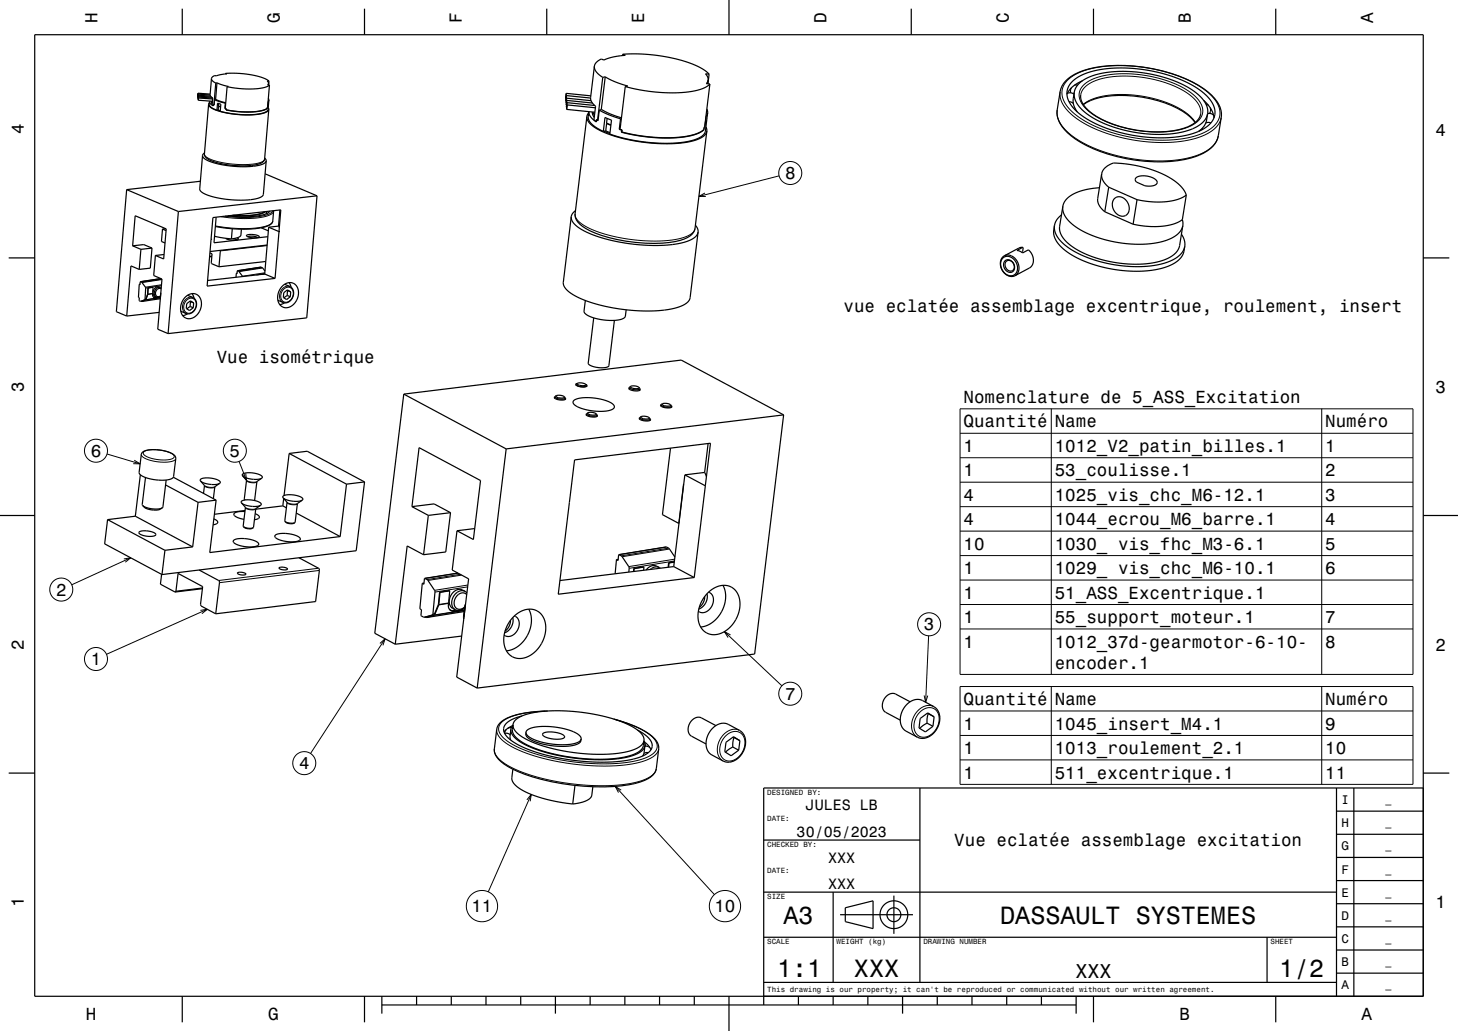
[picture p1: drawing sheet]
<svg xmlns="http://www.w3.org/2000/svg" width="420mm" height="297mm" viewBox="0 0 420 297" stroke-linecap="round" stroke-linejoin="round" font-family="sans-serif">
<g fill="none" stroke="#000" stroke-width=".35">
<path d="M10 10h400v277h-400zM52.5 2.5v7.5M105 2.5v7.5M157.5 2.5v7.5M171.2 19.1l.1 .8 .5 .8 1.8 1.6M171.2 19.1l-1.1 9.2 .3 1.1 1.2 1.2-.5 3.9 .7 .5M179.4 15.6l.7 .3-3.3 .5-2.8 .9-.8-.3-1.4 .9-.6 1.2M179.4 15.6l3.5-.1 4.2 .2 7.5 1.2 3.5 1 2.7 1.1 2.1 1.2 1.4 1.2M179.4 15.6l-.1 .4M210 0v10M262.5 2.5v7.5M315 2.5v7.5"/>
<path d="M367.5 2.5v7.5M57 27.6h.1M57 27.9h.1M57 26.9v.7M57 26.9l3.5 .2M57 28.1h.1M57 27.1v.8M57 27.1l3.5 .3M57.1 28.3h.1M57.1 27.4l-.1 .7M57.1 27.4l3.6 .3M57.1 28.6h.1"/>
<path d="M57.1 27.7v.6M57.1 27.7l3.8 .3M57.1 28.9l4.1 .3M57.1 28v.6M57.1 28l4.2 .3M57.2 28.2l-.1 .7M57.2 28.2l4 .3M60.1 30l.2 .6 .5 .4 2 .9 2.9 .7 3.2 .4 3.2 .1 2.6-.2 2-.6 .7-.8M60.1 30l-1.2 14.4a2.61 2.61 0 0 0 2.4 2.1 24.5 24.5 0 0 0 13.9 .5l.6-.4 .4-.7 1.2-14.4M60.3 30.1l.5 .8 1.7 .9M60.3 29.6l-.2 .4M60.4 29.3l.4 .8 .7 .4v-.3"/>
<path d="M60.4 29.3l-.1 .8M60.4 29.1v.2M60.9 22.6l.3 .7 1 .6M60.9 22.6l-.4 4.7 .8 .9M61.2 29.6l-.3-.5 .2 .8M61.3 28.2l-.2 2 .3 .2M61.5 30.4h-.1M61.6 30.2h-.1M61.6 30.2l-.1-.1-.1 .3M61.7 30.2h-.1M61.8 28.7l-.1 1.6-.2-.1M61.8 28.7l3.1 1"/>
<path d="M61.8 28.7h.4l2.8 .9M62.2 23.9l-.6 6.3M62.5 23.9l3.3 1-.4 .1M62.5 23.9h-.3M62.5 23.9l-.4 4.8M62.6 31.7l.8 .3M62.6 31.7l-.1 .1M62.8 31.7l.7 .2M62.8 31.7h-.2M62.9 30.6l.7 .2M62.9 30.6l.6 .2M62.9 30.6h.1"/>
<path d="M63 29.8l-.2 1.9M64.8 31.3l.3 .1M64.9 31.3h.3M64.9 31.3h-.1M64.9 29.7l-.1 1.6M65 21.2l.4 .1-3.1 .6-.4-.1-.7 .4-.3 .4M65 21.2l3.5-.1 3.6 .4 3.4 .8 2 1.1M65 21.2v.1M65 29.7h-.1M65.1 31.4v.3M65.2 31.3l-.1 .1M65.2 31.6l-.1 .1"/>
<path d="M65.4 25l-.5 6.3M76.9 31.2h.1M77 31.2l-1.7 .7-3 .4-3.6-.1-3.6-.5M77 30.9h.1M77 30.9l-.1 .4-1.1 .5-3.4 .4-4.9-.2-2.3-.4v-.3M77 30.9v.3M77.1 30.8h.1M77.1 30.8l-.1 .1M77.2 29.3h.1M77.2 29.3l-.1 1.5M77.3 31l.1 .5M77.3 28.4l.2 .4"/>
<path d="M77.4 24l-.3 .5h.5M77.4 24l-.1 .5M77.5 28.8l-.4 3-.7 .5-1.6 .5-5.1 .2-5.7-.8-.6-.1 .2-2.1-.9-.3-.2 2.1M77.5 28.8l-.3 .5M77.5 23.4l-.5-.1 .4 .7M77.5 23.4l-.1 1.1M77.6 24.5l-1.8 .8-3.2 .3-3.6-.1-3.6-.5M77.6 24.5l-.5 6.3M163 28.4h.1M163 29h.1M163.1 29.6h.1M163.1 26.9l-.1 1.5"/>
<path d="M163.1 26.9l7.1 .7M163.1 30.2h.1M163.2 27.5l-.2 1.5M163.2 27.5l6.9 .7M163.2 30.9h.1M163.2 28.3l-.1 1.3M163.2 28.3l7.1 .7M163.2 31.5l8.2 .8M163.3 28.9l-.2 1.3M163.3 28.9l7.4 .8M163.3 29.6l-.1 1.3M163.3 29.6l8 .8"/>
<path d="M163.4 30.2l-.2 1.3M163.4 30.2l8.1 .8M169.1 33.6l.1 1 .9 1.2 1.4 1 2.1 1.1 5.3 1.9 6.7 1.2 6.6 .4 5.9-.5 2.3-.5 1.6-.7 1.1-.9 .5-1M169.1 33.6l-3.4 28a4.5 4.5 0 0 0 3 4.2 43.5 43.5 0 0 0 27.3 3.4 5.1 5.1 0 0 0 4.2-3.3l3.4-28.1M169.6 32.5l-.5 1.1M170.6 32.3l.2 .8 .4 .7M170.8 32.3l.5 .9M171.8 35h.1M171.9 34.5l-.1 .6-1.4-1.1-.6-1-.2-.8-.1 1.8 .4 1.1 1.4 1.4 2.5 1.3M172 34.5h-.1M172.1 34.6l-.3-.2v.6M172.3 34.6h-.2"/>
<path d="M172.6 31.7l-.3 3.1-.4-.3M172.6 31.7l2.9 1.4 3.3 1.1M172.6 31.7l.7-.1 2.5 1.2 3.2 1.1M173.6 22.3l-1.5 12.3M174 37.8l1.7 .7M174 37.8h-.2M174.3 22.1l3 1.5 3.5 1.2-.7 .1M174.3 22.1l-.7 .2M174.3 22.1l-1.1 9.5M174.5 37.7l1.2 .5M174.5 37.7l-.5 .1M174.7 35.6l1.3 .5"/>
<path d="M174.7 35.5l1.3 .5M174.9 34.1l-.4 3.6M178.4 37.3l.7 .2M178.6 37.2l.6 .2-.1 .6M178.6 37.2l-.2 .1M178.8 34.2l-.4 3.1M179 34.2h-.2M179.1 37.5l-.1 .6M179.2 38l-.2 .1M179.2 37.4l-.1 .1M180.1 24.9l-1.5 12.3M202.7 37.4h.1"/>
<path d="M202.8 37.4l-1.4 .9-2.2 .8-3 .5-3.2 .2-7.1-.4-6.9-1.3M202.8 36.8h.1M202.8 36.7v.6l-.4 .3-2 1-2.7 .7-3.2 .3-3.5 .1-4.2-.3-4.2-.6-3.5-.8M202.9 36.8l-.1 .6M203 36.5h.1M203 36.5l-.2 .2M203 36.5l-.1 .3M203.4 36.6l.2 1.2M203.4 33.5h.1M203.4 33.5l-.4 3M203.6 31.4l.2 1.1M203.7 33.7v.1"/>
<path d="M203.8 32.5l-.6 5.3-.3 .8-.8 .7-1.2 .7-3.1 .8-4.6 .5-5.3-.2-5.1-.6-5.1-1.2-2-.7 .5-4-1.9-.8-.5 4M203.8 32.5l-.4 1M204 23.1l-.5 1 1 .1M204 23.1l-.1 1M204.3 21.4l-1.1-.1 .7 .9 .1 .9M204.3 21.4l-.4 2.7M204.5 24.2l-1.3 .9-2.1 .9-2.7 .5-3.4 .2-7.5-.3-7.4-1.5M204.5 24.2l-1.5 12.3M306.9 23.4a17.2 17.2 0 0 1 10.6-4.3 46.4 46.4 0 0 1 29.4 6.5 9.5 9.5 0 0 1 4.9 7.8l-.8 5.7a7.9 7.9 0 0 1-5.5 5.6 38.2 38.2 0 0 1-21 1 35.6 35.6 0 0 1-17-7.5 7.6 7.6 0 0 1-3-6.5l.9-5.3a5.8 5.8 0 0 1 1.5-3zM307.5 26.9a1.76 1.76 0 0 1 1.9 .2M308 29.3l1.2 .5M308.6 25.3l-.2 .7v.7"/>
<path d="M308.9 23.5l1.8-1.4 2.2-1 2.6-.8 3.3-.5 3.4-.2 3.9 .1 3.7 .4 3.9 .8 3.7 1 3.3 1.3 2.9 1.4 2.5 1.7 1.9 1.7 1.4 2 .6 1.7-.1 1.7-1 1.9-1.9 1.6-2.6 1.3-3.7 1-4.2 .5h-4l-4.5-.4-4.6-.9-4.4-1.4-3.7-1.5-3.2-1.9-2.5-2.1-1.6-2.1-.6-2.2 .3-2zM309.5 26.6l.6-1.7 1.3-1.4 2.2-1.2 2.5-.9 3.3-.6 3.1-.2 3.9 .1 3.9 .4 3.9 .9 3.7 1.1 2.7 1.2 2.6 1.5 2.3 1.7 1.4 1.7 .9 1.8 .1 1.7M309.5 26.6l.1 1.7 .7 1.6 1.4 1.7 2.2 1.8 2.9 1.6 3.1 1.3 3.5 1.1 3.9 .8 3.4 .4 3.9 .1 3.4-.2 3.4-.7 2.6-.9 2-1.2 1.2-1.3 .7-1.7M309.5 26.6l-.3 3.1 .3 1.2 .8 1.3M309.7 31.3l-.1 .3M310.4 24.5l-1 .1M311.3 27.3a6.1 6.1 0 0 0 3.3 5.4 34.3 34.3 0 0 0 26.6 4.2 6.2 6.2 0 0 0 4.7-4M311.8 23.3l-2.9 1.7-.9 1-.7 1.2M312.1 30.2a16.9 16.9 0 0 1 10.1-2.7 34.2 34.2 0 0 1 19.5 5.3l1.8 1.6 .8 .9M346 37.5l-.4 .1M346.4 36.9v.4M346.7 28.9l2.1 2.4 .6 1.3 .3 1.4"/>
<path d="M347.4 30l.7 .3M347.9 32.7a1.75 1.75 0 0 1 1.7 .5M347.9 32.7l-.7 3-.8 1.2-1.1 1M348.6 31l.1 .9-.3 .8M348.8 35.4l-.7-.1-.8 .1M36.5 54.6l14.9 6.3M36.5 54.6l-3 35.2 3 1.2M57.7 52.2l-21.2 2.4M58.3 44.8l.2 .5 .5 .5 2.1 .9 2.9 .8 3.6 .4 3.2 .1 3-.2 2.1-.6 .8-.9M58.3 44.8l-.8 9.6 .2 .5 1.2 .9 1.9 .8 2.8 .6 3.2 .4 3.4 .1 2.6-.3 1.9-.4 1-.6 1-10.1M58.9 44.1l-.6 .7M76.2 45.5l.5 .8"/>
<path d="M76.4 50.1l14.9 6.3M91.3 56.4l-39.9 4.5M91.3 56.4l-2.9 35.2-40 4.5M306.2 59.4l.1 1.7 .8 1.5 1.3 1.5 2 1.6 2.3 1.3 2.9 1.2 3 .9 3.4 .7 3.4 .5 3.7 .1 2.9-.3 2.6-.5 2.3-.7 2-1.2 1.3-1.4 .5-1.3M306.2 59.4l-1 6.6 .5 1.6 1.1 1.6 2.5 2.1 3.3 1.8 3.9 1.4 4.6 1.1 4.4 .5 4.2-.1 4-.6 3.1-1.2 1.8-1.2 1-1.4 1.1-6.6M316.7 54.1l-4 .6-3.3 1.1-2.2 1.6-.7 1-.3 1M317.4 50.1l.4-1.2 1.2-1.1a4.4 4.4 0 0 1 4.1-.7l3.4 .5 3.2 .7 5.5 1.9 2.1 1.2 2.1 1.6 1.5 1.6 .8 1.6M317.4 50.1v1l.3 .9 1.7 1.9M317.4 50.1l-1.2 7.7 .6 1.6 1.5 1.6M319.4 53.9l8.1 3.6M319.4 53.9l-1.1 7.1M321 57.2a2.72 2.72 0 0 1 4.2 2.2 2.2 2.2 0 0 1-1.2 2.8 2.2 2.2 0 0 1-2.8-1.1 3.1 3.1 0 0 1-.2-3.9z"/>
<path d="M327.3 51.2a5.1 5.1 0 0 1 6 1.1 1.31 1.31 0 0 1-1.6 1.3l-1.9-.1-2.4-1-.4-.6zM327.5 57.5l-1.1 7.1M341.7 56.2l-2.5 1.3-3.7 .6h-4l-4-.6M341.7 56.2l-1.1 7.1M2.5 74.3h7.5M38.2 70.8l.7-8.7 9 3.8-.8 8.7-2.3-1M38.2 70.8l2.4 1M38.2 70.8l3.2-.3 2.4 1M40.1 77.6l-2.4-1-1.2 14.4M40.6 71.8l-.5 5.8M43.8 71.5l-.5 5.7-3.2 .4M43.8 71.5l-3.2 .3"/>
<path d="M44.8 73.6l-.5 5.8 2.4 1-1.3 14.4 3 1.3M46.8 66l1 .4M46.8 66l-.3 3.6 1 .4M47.3 73.3l-2.5 .3M47.8 65.9l-1 .1M51.4 60.9l-3 35.2M60.5 72.9l.6 .2-.1 2.9 2.1 .9M61 73.9l-.6 .1M61 73.8l-.6 .1M61.3 62.7l19.6-2.2-1.7 19.7-19.5 2.2zM61.8 68.1l4.9 .7M62.3 62.6l-.7 7.3 15.6-1.7"/>
<path d="M63.5 72.1l-.4 4.8M65.8 68.7l-.4 .2M66.9 65.9l-.2 2.9M67.1 68.8l1.1 .3M68.1 78.8l-.1 1.1M68.3 68.5l.1 .1a.25 .25 0 0 1 .3 .3 .25 .25 0 0 1-.3 .2 4.7 4.7 0 0 1-3.4-.5M68.3 78.7l-.2 .1M68.4 78l-.1 .9-.2-.1M68.4 78h.1M68.4 78l.5 .2 1 1.5M69.5 66l-.3 2-.8 .5-1.7 .3M71 67.8a4.1 4.1 0 0 1 3.7 .4 3.8 3.8 0 0 1-3.7-.4z"/>
<path d="M71.4 68.2a3.6 3.6 0 0 1 2.8 .3M75.2 76.9h.1M75.2 76.9l-6.8 1.1M75.2 76.9l.5 .3 .6 .9M75.3 65.6l2 .9M75.6 79h.1M76.2 61l-1.4 .6-1.9 .4h-5.7M76.3 78.9l-16.5 1.9M76.3 78.9l2.9 1.3M76.3 78.9l-.7 .1M76.5 61l-1.4 .6-2.2 .4-2.8 .2-3.2-.2M76.6 75.3l-13.5 1.6"/>
<path d="M76.8 60.9l-.1 .7M77 70.6l-16.5 1.9M77.1 61.4l-.4 .1M77.4 65.5l3 1.2M77.4 65.5l-1.1 13.4M77.5 60.8h.1M77.5 60.8l.1 .2M77.8 60.8l-1.5 .9-2.7 .6-3.8 .2-4.2-.3M78.8 60.7l-.2 3a2.42 2.42 0 0 1-2.3 1.7 35.2 35.2 0 0 1-14.3-.1M80.2 65.1l.3 .4M80.2 65.1l-2.8 .4M80.6 60.5l-.4 4.6"/>
<path d="M164.6 62.4l.2 1.2 .9 1.2 1.6 1.2 2.2 1.1 5.5 1.9 7 1.3 7.3 .4 5.9-.5 2.5-.6 1.7-.7 1.2-1 .5-1M164.6 62.4l-2.3 19 .3 1.2 .7 1 1.4 1 4.1 2 5.3 1.6 5.8 1 6.4 .4 5.1-.3 4.3-.9 1.4-.7 1.1-.8 .6-1.1 2.3-18.9M165.8 60.7l-.9 .8-.3 .9M200.3 64.9l.7 1 .1 1M288.9 74.4a2.7 2.7 0 0 1 4.1 2.1 2.21 2.21 0 0 1-1.1 2.8 2.21 2.21 0 0 1-2.9-1.1 3 3 0 0 1-.1-3.8zM289.3 73.7a3.4 3.4 0 0 0 1.1 5.7l1.1 .3 .9-.3M289.3 73.7a3.4 3.4 0 0 1 4.1 4.3l-.3 .8-.7 .6M289.5 75.2a1.94 1.94 0 0 1 2.3 .3 1.94 1.94 0 0 1 .3 2.3 1.74 1.74 0 0 1-2 .4 1.74 1.74 0 0 1-1-1.8zM289.9 75.2a1.58 1.58 0 0 1 2.1 .8 1.58 1.58 0 0 1-.7 2.1 1.77 1.77 0 0 1-1.6-1 1.77 1.77 0 0 1 .2-1.9zM294.6 71.2l-1.7 .9 1.7 .8 1.7-.9a3.3 3.3 0 0 1 .2 5.2l-4.1 2.2M294.6 71.2l-.9 .2-4.4 2.3M294.6 71.2l.1 .2-.3 1.3"/>
<path d="M303.8 64.9l-.3 2.1 .5 1.8 1.2 1.8 1.9 1.7 2.6 1.7 3.2 1.5 4.1 1.3 3.9 .8 3.9 .5h3.9l3.7-.3 3.1-.8 2.5-1 1.9-1.5 .9-1.4 .5-2.1M303.8 64.9l.1 1.7 .7 1.7 1.4 1.6 2.2 1.7 2.7 1.6 3.3 1.3 3 1 3.9 .8 3.5 .4 3.6 .1 3.4-.2 3-.6 2.8-.9 2-1.2 1.3-1.4 .6-1.5M305.8 61.9l-1.4 1.5-.6 1.5M318.3 61l8.1 3.6M340.3 67.5l.9 1.8 .1 1.7M340.6 63.3l-2.6 1.2-3.6 .7h-4.1l-3.9-.6M340.6 63.3l.1 1.7M410 74.3h7.5M40.1 81.9l-.2 3.8 .2 .1v.9l.5 .1M40.4 81.9h-.3M40.4 81.1l.5 .3 1.1 1.6-.2 3.2-1.2 .6M40.4 81.1l-.1 .9-.2-.1"/>
<path d="M40.9 86.7v.1M40.9 86.8h-.3M41.9 86.3l-1 .4M41.9 86.3h.1M42 86.3h-.1M42 86.3h.1M42.6 82.9l-.1 1.8-.5 1.6M42.6 82.9l.1 .1M42.7 83a6 6 0 0 1-.7 3.4l-1.1 .4M44.1 82.8l-.1 2.2 .2 .6M44.1 82.8l-1.5 .1M44.1 82.8l-1.4 .2"/>
<path d="M44.2 85.5l.9 .3 1.1-.5-.6 .3h-.6M45.9 90l-9.4 1M46.2 86.1v.1M46.2 86l-5.3 .8M46.2 82.8a1.56 1.56 0 0 0-1.6 1 1.56 1.56 0 0 0 .4 1.8M46.2 82.8l.2 .2M46.2 82.8a1.5 1.5 0 0 0-2 .8 1.5 1.5 0 0 0 .8 2M46.2 85.5l-1.1 .4-.9-.3M46.3 84.3h.1M46.3 80.3l-5.9 .8M46.4 83.2a1.2 1.2 0 0 0-1.5 .8 1.2 1.2 0 0 0 .7 1.5l.6-.3M53.4 85.5a2.64 2.64 0 0 1 3.3-.6 2.64 2.64 0 0 1 1.3 3.1 3.7 3.7 0 0 1-4.6 3.6 3.9 3.9 0 0 1 0-6.1z"/>
<path d="M54 90.4l-1.4 .5M54 85.1l1.6 .6a2.57 2.57 0 0 1 .8 3.1 2.57 2.57 0 0 1-2.8 1.5l-1.5-.6M54.7 86.8l.2 .1M54.8 88.3l-1 .7M54.8 88.3l.9 .4M54.9 86.9l-.1 1.4M54.9 86.9l.9 .4M55.3 84.6l.6 1.3M55.8 87.3l-1-.6-1 .8-.1 1.4 .9 .6 1.1-.8M55.8 87.3l-.1 1.4M80 86.5l1.6 .6M81.4 82.4a2.64 2.64 0 0 1 3.3-.7 2.64 2.64 0 0 1 1.3 3.1 3.7 3.7 0 0 1-4.7 3.6 3.9 3.9 0 0 1 .1-6z"/>
<path d="M81.9 87.2l-1.3 .6M82 81.9l1.5 .6a2.57 2.57 0 0 1 .8 3.1 2.57 2.57 0 0 1-2.7 1.5M82.7 83.6l.2 .1M82.8 85.1l-1 .7M82.8 85.1l.8 .4M82.9 83.7l-.1 1.4M82.9 83.7l.8 .4M83.3 81.4l.5 1.3M83.7 84.1l-.9-.6-1.1 .8-.1 1.4 1 .6 1-.8M83.7 84.1l-.1 1.4M168.6 86.6l-.4 3a3.4 3.4 0 0 0 3 2l3.8 .7 3.5-.2a1.79 1.79 0 0 0 1.7-1l.2-1.9M171 91.6l-1.6 13a4.2 4.2 0 0 0 3.9 1.4l1.4-.2 .7-.4 1.6-13.1"/>
<path d="M116.3 113.5l79.9-9.8 29.5 15.8M116.3 113.5l29.5 15.8M116.3 113.5l-8.3 68.9 5.9 3.2M159.9 114.3a2.65 2.65 0 0 0 2.9 .4M159.9 114.3l-.1 .4M159.9 114.3a.44 .44 0 0 0-.1 .6 .44 .44 0 0 0 .6 .1 2.22 2.22 0 0 0 2.5-.2l-.1-.1M160.2 114l1.3-.1 1.1 .4M160.2 114a1.19 1.19 0 0 0 1.6 .7 .47 .47 0 0 0 .5 0 .47 .47 0 0 0 .3-.4M160.2 114l-.3 .3M162.6 114.3l.2 .4M162.8 114.7v.4M165.3 115.4l1.6-.7 2.8-.1 3.4 .4 2.4 .8a1.48 1.48 0 0 1 1.4 1.7l-.5 .4-1.2 .4-2.8 .2-3.4-.4-2.8-1a1.14 1.14 0 0 1-.9-1.7z"/>
<path d="M166 110.8a2.65 2.65 0 0 0 3 .3M166 110.8v.2M166.3 110.5a.38 .38 0 0 0-.5 .3 .38 .38 0 0 0 .5 .4 2.52 2.52 0 0 0 2.8-.1l-.4-.4M166.3 110.4l1.3-.1 1.1 .4M166.3 110.4a1.18 1.18 0 0 0 1.6 .7 .49 .49 0 0 0 .5 .1 .49 .49 0 0 0 .3-.5M166.3 110.4l-.3 .4M168.7 110.7l.3 .4M169 111.1l-.1 .2M169 119.2a2.64 2.64 0 0 0 3 .4M169 119.2l-.1 .4M169 119.2a.44 .44 0 0 0 0 .6 .44 .44 0 0 0 .5 .1 2.22 2.22 0 0 0 2.6-.2l-.1-.1M169.4 118.9l1.2-.1 1.1 .4"/>
<path d="M169.4 118.9a.8 .8 0 0 0 1.1 .7h.2a.64 .64 0 0 0 1-.4M169.4 118.9l-.4 .3M171.7 119.2l.3 .4M172 119.6l-.1 .4M181.3 111.7a.44 .44 0 0 0 0 .5 .44 .44 0 0 0 .5 .2 2.21 2.21 0 0 0 2.6-.2l-.1-.2M181.3 111.6a2.64 2.64 0 0 0 3 .4M181.3 111.6v.5M181.7 111.3l1.2-.1 1.1 .4M181.7 111.3a1.2 1.2 0 0 0 1.6 .7l.7-.2v-.2M181.7 111.3l-.4 .3M184 111.6l.3 .4M184.3 112l-.1 .5"/>
<path d="M190.5 116.6a2.64 2.64 0 0 0 2.9 .4M190.5 116.6l-.1 .4M190.5 116.6a.35 .35 0 0 0-.2 .4 .35 .35 0 0 0 .5 .2 2.53 2.53 0 0 0 2.8-.1l-.2-.2M190.8 116.3l1.3-.1 1.1 .4M190.8 116.3a.81 .81 0 0 0 1.1 .7h.3a.62 .62 0 0 0 1-.4M190.8 116.3l-.3 .3M193.2 116.6l.2 .4M193.4 117v.4M225.7 119.5l-79.9 9.8M225.7 119.5l-8.3 68.9-79.9 9.8M40.4 136.8l-1.4 11.9M41.1 130.2a9.8 9.8 0 0 1 8.5 .5 1.59 1.59 0 0 1 1 1.4l-.6 5.2a3.4 3.4 0 0 1-3.3 1l-2.7-.2-2-.5a2.35 2.35 0 0 1-1.9-1.5l.6-5.3z"/>
<path d="M41.9 137.6l-.9 7.7 .1 .3M47.7 139.7l9.4 5M47.9 138.3l-1 7.7-.2 .3M49.9 137.5l12.4 6.6M57.8 138.6l-.1-.2a1.66 1.66 0 0 1 2-.7 4.2 4.2 0 0 1 3.8 1.3l-.2 .2M57.8 138.6a6.5 6.5 0 0 0 5.5 .6M57.8 138.6l1.1 1.3-.3 2.2M63.3 139.2l-1.4 1-.4 3.5M69.9 137.1l-.1-.2a1.67 1.67 0 0 1 2.1-.7 4.2 4.2 0 0 1 3.7 1.3l-.2 .3M69.9 137.1a6.5 6.5 0 0 0 5.5 .7M69.9 137.1l1.1 1.3-.6 5.5M75.4 137.8l-1.4 .9-.7 5.5"/>
<path d="M83.3 130.6l5.2-.6 16.5 8.8M83.3 130.6l-1.5 12.1M83.3 130.6l16.5 8.9M99.8 139.5l-1.8 15.1M105 138.8l-5.2 .7M105 138.8l-2.4 19.9-55.9 6.8M145.8 129.3l-8.3 68.9M184.3 120.4a2.64 2.64 0 0 0 3 .3M184.3 120.4v.4M184.3 120.3a.44 .44 0 0 0 0 .6 .44 .44 0 0 0 .5 .1 2.21 2.21 0 0 0 2.6-.1l-.1-.2M184.7 120l1.2-.1 1.1 .4M184.7 120a1.2 1.2 0 0 0 1.6 .7 .46 .46 0 0 0 .5 .1 .46 .46 0 0 0 .2-.5"/>
<path d="M184.7 120l-.4 .4M187 120.3l.3 .4M187.3 120.7l-.1 .4M193.1 129.1l-2.3 19.2 4.7 2.5M197 139.5l-1.5 11.3M197.3 136.8l5.9 3.1M197.3 136.8l-3.2 26.4M203 136.1l.5 1.2M203 136.1l-5.7 .7M203.2 140l1.5-12.3-39.2 4.8-4.7 38.7 39.2-4.8M203.2 140h.1M203.2 140l-3.2 26.4"/>
<path d="M204 127.8l-1 8.3M0 148.5h10M31 149.7l16.5 8.8M31 149.7l-.9 7 16.6 8.8M39 148.7l16.5 8.8M39 148.7l-8 1M40.1 153.3a4.8 4.8 0 0 1 4.8 .6 2.57 2.57 0 0 1-2.9 .5l-1.6-.5-.4-.3zM41.1 145.6l.4 .5a5.6 5.6 0 0 0 4.7 .6l.5-.4M41.1 145.6a6.7 6.7 0 0 0 5.6 .7M47.5 158.5l-.8 7M55.5 157.5l-8 1M57.1 144.7l-1.6 12.8"/>
<path d="M61.6 149.5a.94 .94 0 0 1 1 1.3l-1.2 .4M62.3 144.1l-5.2 .6M62.3 144.1l-1.9 15.1 37.6-4.6M67.3 155.6a7.8 7.8 0 0 1 7.2 .9 1 1 0 0 1-1.3 1l-3.3-.1a2.86 2.86 0 0 1-2.7-1.6zM69.6 144.9l-.1-.2a1.67 1.67 0 0 1 2-.7 4.2 4.2 0 0 1 3.8 1.3l-.2 .3M69.6 144.9a6.5 6.5 0 0 0 5.5 .7M69.6 144.9l1.1 1.3M70.1 151.7a2.35 2.35 0 0 0 2.8 .3M70.1 151.7l1.3 .4 1.5-.1M70.4 143.9l.2 .1M70.5 147.4a3.2 3.2 0 0 0-3.1 .7 3.2 3.2 0 0 0 2.9 1.5M70.5 147.4h.1"/>
<path d="M70.6 147.1l-8.8 1M70.7 146.2h.1M70.7 146.2l-.6 5.5M73.5 148a1.04 1.04 0 0 1 1.1 1.2l-1.3 .5M73.7 146.6l-.8 5.4M73.7 146.5v.1M75.1 145.6l-1.4 .9M79.3 154.2a7.8 7.8 0 0 1 7.2 .9 1 1 0 0 1-1.3 .9l-3.1-.1a3.5 3.5 0 0 1-2.9-1.4zM81.5 145.7l-7.8 1M81.5 145.7l1 .6M81.6 143.4l-.1-.2a1.66 1.66 0 0 1 2-.7 4.2 4.2 0 0 1 3.7 1.3l-.1 .3M81.6 143.4a6.5 6.5 0 0 0 5.5 .7"/>
<path d="M81.6 143.4l1.1 1.3-.6 5.5M81.7 143.6l-.2 2.1M82.1 150.2l.4 .4 .9 .2 .9 .1 .6-.3M82.1 150.2l1.3 .5 1.5-.1M85.3 147.8l12.7 6.8M87.1 144.1l-1.4 1-.8 5.5M118.7 145.9l2-16.9 17.7 9.4-2 17-4.8-2.5M118.7 145.9l4.7 2.6M118.7 145.9l6.4-.7 4.7 2.5M122 159.8l-4.7-2.5-3.4 28.3M123.4 148.5l-1.4 11.3M129.8 147.7l-1.4 11.3-6.4 .8"/>
<path d="M129.8 147.7l-6.4 .8M131.6 152.9l-1.3 11.3 4.7 2.5-3.4 28.4 5.9 3.1M136.7 152.3l-5.1 .6M164 144.8h.1M178.3 159.8l-.2 1.7-.5-.3M178.3 159.8l13.6-2.2 .8 .4 1.7 2.5M178.3 159.8h.1M178.3 159.8l.9 .6 1.9 2.8v1.6M195.6 150.8h-.1M410 148.5h10M46.6 165.5l-.4 2.8 4.2 2.3M50.7 170.3l.6-5.1 7.1 3.8-.6 5.1 .1 .5 4.2 2.2"/>
<path d="M50.7 170.3l-.3 .3M57.3 164.2l5.8 3.2-1 9.4M58.3 169.6l-7.9 1M58.3 169.4l-7.6 .9M68.5 165a2.21 2.21 0 0 1 2.3 .4 2.13 2.13 0 0 1-2.4-.3zM80.4 163.5a2.22 2.22 0 0 1 2.4 .5 2.13 2.13 0 0 1-2.4-.4zM86.1 160.7l5.8 3.2-1 9.4-28.8 3.5M121.6 168l-.7 7.4 .5 .2-.1 1.8 .9 .4M122.1 168h-.5M122.3 166.6l-.2 1.7-.5-.3M122.3 166.6h.1M122.4 166.6l.9 .6 1.9 2.9 .1 .5-.7 6.5-2.4 .7"/>
<path d="M122.9 177.7l-.7 .1M124.9 177.1l-2.1 .6 .1 .2M124.9 177.1h.1M126.6 170.6a11.2 11.2 0 0 1-1.6 6.5h-.1M126.6 170.6h.1M126.7 170.6a11.7 11.7 0 0 1-1.5 6.6l-2.3 .7M129.4 175.5a2.59 2.59 0 0 0 2.8 .3M129.6 170.2l-.3 3a2.47 2.47 0 0 0 .5 2.6 4 4 0 0 0 4-.5M129.6 170.2l-3 .4M129.6 170.2l-2.9 .4M131.9 165.1l-9.6 1.5M133.6 177.8h.1"/>
<path d="M133.6 177.7v.1M133.7 176.2l-10.8 1.7M133.9 175l-.4 .3M133.9 174.9l-1.5 .9-1.3-.2M134 170.3a3.2 3.2 0 0 0-3.8 3.9l.4 1 .5 .4M134 170.3l.5 .5M134 170.3l-.8-.3a3.2 3.2 0 0 0-3.8 3.7l.5 1.1 1.2 .8M134 174.2h.1M134 174.2l-.4 4.1M134.1 174.2h.1M134.1 174.1l-.1 .1M134.4 171.3a2.24 2.24 0 0 0-3.5 1.7 1.75 1.75 0 0 0 .6 2.3 1.75 1.75 0 0 0 2.4-.5"/>
<path d="M147.1 178.7l-.5 1.8-1.1 1.3M147.7 177.9a3.9 3.9 0 0 1-2.3 4.4M148 177.6l.2-.2a5.2 5.2 0 0 1 7.8-.4 8.3 8.3 0 0 1-1.7 10.6 5.4 5.4 0 0 1-7.7 .8 8 8 0 0 1 .9-10.3zM148.2 177.5a2.84 2.84 0 0 1 .5 4.6 2.45 2.45 0 0 1-3.5 .8M152.3 175.5a8.8 8.8 0 0 1-6.4 12M177.6 161.2l-.4 4.1M178.1 161.1l-.5 .1M182.6 163.7l-.1 .9M182.6 163.7l.1 .1M182.7 163.8l-.1 .8M185.5 163.4l-2.9 .3M185.5 163.4l-2.8 .4"/>
<path d="M185.5 163.4l-.1 .9M189.9 163.5l-1.3-.2-1.3 .7M189.9 163.5l.3 .2M189.9 163.5l-.7-.4a2.5 2.5 0 0 0-3.1 1.1M192.6 162.1l.1 .1M192.6 162.1l-.1 1.3M192.7 162.2l-.1 1.2M194.1 163.2l-32.8 4M194.1 163.2l5.9 3.2M194.2 161.9l-1.5 .3M194.2 161.9l-1.6 .2M203 171.8l-.5 1.9-1.1 1.2"/>
<path d="M203.7 171.1a3.9 3.9 0 0 1-2.4 4.3M203.8 170.9l.2-.2a5.4 5.4 0 0 1 7.8-.7 8.1 8.1 0 0 1-1.1 10.2l-.6 .7a5.3 5.3 0 0 1-7.7 .5 8.3 8.3 0 0 1 1.4-10.5zM204.1 170.6a2.84 2.84 0 0 1 .6 4.6 2.45 2.45 0 0 1-3.5 .9M208.3 168.6a8.8 8.8 0 0 1-6.5 12M133 183.2l-19.1 2.4M145.8 210.2l-.4 1.1h.9l.7 .4M147.2 210.1l.2 1.2 .9 1.2 1.6 1.3 2.2 1.1 6.2 2.1 7.4 1.4 7.3 .5 6.6-.6 2.4-.5 2-.9 1.3-1 .5-1.1M147.2 210.1l-.3 2.2 .2 .9M147.3 209.6l-1 .2M147.6 209.1l-1.4 .8-1 1M147.8 208.9l-.6 1.2M147.8 208.7l.4-1 1.2-1 2-.8 2.2-.6 6.5-.6 7.4 .5 7.1 1.3 6 2.1 2.2 1.1 1.5 1.2 1 1.2 .2 1.2"/>
<path d="M147.8 208.7l.2 1.2 1.1 1.4 1.5 1.1 2.3 1.2 6.2 2 6.7 1.3 7.5 .4 6.1-.5 2.6-.6 1.8-.8 1.2-1 .5-1.1M147.8 208.7l-.2 1.8 .4 1.2 1.3 1.3 2 1.3 2.6 1.2 3.9 1.3 4 .9 4.1 .6 7.9 .4 3.7-.2 3.1-.6 2.3-.7 1.7-1.1 .6-1 .3-1.8M150.3 206.3l-3.2 1.2-1.1 .7-.7 .9-.2 .8 .1 1.1 .6 .9 1 1 3.1 2 4.5 1.8 5.1 1.3 6.1 1.1 5.9 .4 5.7-.1 4.7-.6 3.5-1.1 1.2-.8 .8-.8 .4-.8v-1l-.4-1-.9-1.1-2.9-1.9M151.5 210.9v.7l.2 .5 1.5 1.2 2.5 .9 3.6 .7 3.6 .1 2.5-.3 1.6-.7 .4-1.1M151.5 210.9l.6 1.1 1.7 1 2.6 .9 2.9 .5 3 .1 2.5-.2 1.8-.5 .6-.5 .2-.4M151.5 210.9l.8-.9 1.8-.5 2.5-.2 3.1 .1 2.9 .6 2.7 .8 1.7 1.1 .4 1M156.4 211.3a6.6 6.6 0 0 1 6.2 .8v.1a2 2 0 0 1-2.3 .8l-.7-.1a3.5 3.5 0 0 1-3.3-1.4zM157.8 204.8a25.6 25.6 0 0 0-12.6 2.5 4.1 4.1 0 0 0-2.1 2.8l-.7 5.6a4.8 4.8 0 0 0 2.8 4.4 41.5 41.5 0 0 0 16.6 5.6 54 54 0 0 0 22.6-.4 6.2 6.2 0 0 0 4.6-3.6l.7-6a4.7 4.7 0 0 0-2.6-4.2 32.3 32.3 0 0 0-10.3-4.4M185.5 213.4l.3 1.4M185.6 213.7l1.2 1.2 .7 1.1M185.8 214.1l.1 .8M185.8 215h.8l.6 .4"/>
<path d="M185.8 214.8l-.3 2.1-.4 .9M186.7 216.8l-1.2 .2M205.2 209.8a3.9 3.9 0 0 1 4.6-1.1l3.2 1.7a4.3 4.3 0 0 1 1.2 5.9 4.7 4.7 0 0 1-5.2 3.2l-3.9-2a4.8 4.8 0 0 1-.4-7.1zM206.2 209l-4.1-2.2a3.2 3.2 0 0 0-3.9 3.5l.2 .8 .6 .8 4.4 2.4M211.1 215.2l-2.1 1.5M211.1 215.2l1.7 .9M211.2 212.3l.2 .2M211.4 212.5l-.3 2.7M211.4 212.5l1.7 .9M213.1 213.4l-1.8-1.2-2.2 1.6-.3 2.8 1.8 1.1 2.2-1.6M213.1 213.4l-.3 2.7M261.2 203a3.9 3.9 0 0 1 4.5-1.2l3.3 1.7a4.4 4.4 0 0 1 1.1 6 4.6 4.6 0 0 1-5.1 3.1l-4-2a4.8 4.8 0 0 1-.3-7.1z"/>
<path d="M262.2 202.2l-4.2-2.3a3.2 3.2 0 0 0-3.8 4l.3 .7 .6 .6 4.2 2.3M267 208.3l-2.1 1.5M267 208.3l1.8 .9M267.1 205.4l.3 .2M267.4 205.6l-.4 2.7M267.4 205.6l1.7 .9M269.1 206.5l-1.9-1.1-2.1 1.6-.4 2.7 1.9 1.1 2.2-1.6M269.1 206.5l-.3 2.7M2.5 222.7h7.5M147.7 221.6l-.3 2.6 .2 .8 1 1.3 1.6 1.2 2.9 1.4 3.3 1.1 4.3 1 4.3 .6M165.6 226.3l-.6 5.3M170.8 226.6l-.3 2.6-.6 .8-2.1 1.1-2.8 .5"/>
<path d="M265 227v56M385 233.7h25M385 227v60M390 227v60M410 222.7h7.5M410 227h-190v62.5M220 257h165M220 242h45M240 257v26M257.5 258v11M385 253.7h25M385 247h25"/>
<path d="M385 240.3h25M220 270h165M242 263.5h21M243.5 261.5l8-2v8l-8-2zM365 270v13M385 273.7h25M385 267h25M385 260.3h25M52.5 287v7.5M105 287v7.5M110 289.5h200M110 287v5"/>
<path d="M120 287v2.5M130 287v2.5M140 287v2.5M150 287v2.5M160 287v5M170 287v2.5M180 287v2.5M190 287v2.5M200 287v2.5M210 287v10M220 283h165M230 287v2.5"/>
<path d="M240 287v2.5M250 287v2.5M260 287v5M270 287v2.5M280 287v2.5M290 287v2.5M300 287v2.5M310 287v5M315 287v7.5M367.5 287v7.5M385 280.3h25"/>
<circle cx="257.5" cy="263.5" r="2"/>
<circle cx="257.5" cy="263.5" r="4"/>
</g>
<g fill="none" stroke="#000" stroke-width=".29">
<path d="M304.5 31.7l.2 2 .9 2.1 1.7 2 2.7 2.2 3.2 1.8 3.8 1.6 4.3 1.3 4.4 1 4.9 .5 4.1 .2 4.1-.3 3.9-.7 3.3-1.1 2.5-1.5 1.7-1.8 .8-1.9M305.4 26.4l.1 2 1 2.2 1.8 2.1 2.8 2.1 3.2 1.8 3.9 1.6 4.4 1.3 4.4 .9 4.7 .6h4.4l4.2-.3 3.6-.7 3.1-1.1 2.5-1.5 1.5-1.7 .8-1.9M307.5 23.2l1.7-1.4 2.5-1.2 3.1-.9 3.3-.6 4.2-.2 3.8 .1 3.5 .4 4.4 .9 4 1.1 3.4 1.3 3.5 1.7 2.5 1.7 1.9 1.9 1.4 1.8 .7 1.9-.1 2-1.1 2-1.9 1.7-3 1.4-3.6 1-4.1 .5-4.5 .1-4.9-.5-4.9-.9-4.6-1.3-4.2-1.8-3.5-2-2.6-2.1-1.7-2.3-.8-2.4 .3-2zM311.3 27.3l.6-1.5 1.3-1.3 1.8-1 2.2-.8 2.9-.6 3.1-.2 3.2 .1 3.4 .4 3.7 .8 3 .9 2.9 1.2 2.3 1.3 1.9 1.4 1.5 1.8 .7 1.5 .1 1.6M312 30.1l2.9-1.6 4-1 4.8-.3 5.2 .5 5 1.1 4.7 1.9 3.5 2.1 2.2 2.5M312.2 24.5l1.4-1.1 2-.9 2.2-.7 2.7-.4 3.2-.2 3.1 .2 6.2 .9 5.8 2 2.5 1.2 2 1.4 1.7 1.6 1 1.5 .5 1.5-.1 1.4-.9 1.5-1.5 1.3-2.3 1.1-2.8 .8-3.7 .4h-3.8l-3.7-.4-3.4-.7-3.7-1.1-2.9-1.2-2.8-1.6-2.1-1.7-1.3-1.7-.6-1.9 .2-1.6zM58.9 44.4l.6 .9 1.9 .9 2.9 .7 3.4 .4 3.4 .1 2.6-.3 1.8-.5 .7-.8M203.1 55.6l-1.8 1h2M224.4 50.7l-23.1 5.9M75.2 76.9l-6.8 1.1M75.5 77.1l-6.8 1M75.7 77.2l-6.8 1"/>
<path d="M76.3 78.8l-2.4 .4M76.3 78.6l-6.4 1M76.9 70.8l-13.4 1.5M78.5 60.7l-.4 .6-1 .5-3.3 .7-4 .1-5-.3M78.6 63.7l-.4 .7-1.1 .6-3.8 .7-5.4 .1-5.8-.7M78.8 60.8l-.4 .7-1 .5-3.4 .8-5 .1-5.4-.5M165.7 61.6l.2 1.1 .9 1.2 1.5 1.1 2 1 5.7 1.9 6.5 1.2 6.5 .3 5.7-.4 2.3-.6 1.7-.8 1.1-.8 .4-1M40.9 86.8h-.3M41.9 86.3l-.2 .1M42 86.1l-.2 .1M44 84.6l-1.4 .2M44 84.5l-1.4 .2"/>
<path d="M45.3 85.7l-.7 .1M45.9 85.6h.1M46.2 85.8l-4.2 .6M46.2 85.7l-4.2 .6M46.4 80.3l-5.9 .9M46.5 82.3l-4.5 .7M46.5 82l-4.6 .7M46.6 80.5l-5.7 .9M46.7 80.4l-5.9 .9M53.7 86.6a1.65 1.65 0 0 1 2.2-.4 1.65 1.65 0 0 1 .5 2.2 1.84 1.84 0 0 1-1.2 1.7 1.84 1.84 0 0 1-2.1-.6l-.1-1.6zM55.6 85.7a2.59 2.59 0 0 0-2.8 1.6 2.59 2.59 0 0 0 .8 3M81.8 83.3a1.64 1.64 0 0 1 2.2-.2 1.64 1.64 0 0 1 .4 2.1 1.84 1.84 0 0 1-1.3 1.7 1.84 1.84 0 0 1-2-.6l-.2-1.5z"/>
<path d="M83.5 82.5a2.59 2.59 0 0 0-2.7 1.6 2.59 2.59 0 0 0 .8 3M276.6 117.8h130.4v76.5h-130.4zM302.8 117.8v76.5M380.7 117.8v76.5M30.8 130.8l9.6 2.8M38.7 132.6l1.7 1h-2M40.7 130.9a3.4 3.4 0 0 0 3 1.8l2.4 .4h2.3a2.32 2.32 0 0 0 2.2-1M41.4 130.2l.9-.5 1.6-.2 2 .1 2.1 .5a2.16 2.16 0 0 1 2.2 1.6 6.7 6.7 0 0 1-5.7 .5l-1.2-.2a2 2 0 0 1-2-1.7zM58.9 139.9a2.64 2.64 0 0 0 3 .4M58.9 139.9a3.5 3.5 0 0 0 3 .3M68.9 132.9l2.1 5.5a3.5 3.5 0 0 0 3 .3M70.8 136.4l.2 2-1.2-1.6"/>
<path d="M71 138.4a2.66 2.66 0 0 0 3 .4M276.6 124.8h130.4M276.6 131.9h130.4M276.6 138.9h130.4M70.7 146.2a3.6 3.6 0 0 0 3 .3 2.47 2.47 0 0 1-3-.3zM82.7 144.7a2.64 2.64 0 0 0 3 .4M82.7 144.7a3.6 3.6 0 0 0 3 .4M192 157.6l-13.7 2.2M192.6 157.9l-13.6 2.2M192.9 158.2l-13.7 2.2M276.6 146h130.4M276.6 153h130.4"/>
<path d="M35.7 161l1.9-.3-1.5 1.3M37.6 160.7l-16.9 7.8M57.7 175.8l2-.3-1.5 1.3M59.7 175.5l-29 13M91.8 163.7l-28.8 3.5M92 164.3l-28.8 3.6M122.9 177.7l-.6 .1M124.9 177.1l-.4 .1M125.2 176.8h-.5M129.2 173.8l-2.8 .5M129.3 173.7l-2.9 .4M131.4 175.8l-1.1 .2"/>
<path d="M131.9 165.1l-9.5 1.5M132.6 165.4l-9.6 1.6M133 165.7l-9.7 1.5M133.7 177.7h-.1M133.7 175.9l-8.6 1.4M133.8 175.8l-8.6 1.3M134.7 169.1l-9.4 1.5M134.8 168.5l-9.6 1.6M194.3 161.6l-13.1 2.1M194.3 161.1l-13.2 2.1M276.6 160h130.4M276.6 167.1h130.4"/>
<path d="M276.6 174.1h130.4M109.4 185.4l1.5-1.4-.6 1.9M110.9 184l-21.4 33.1M208.7 181.9l16.5 15.7M210.4 182.9l-1.7-1 1 1.7M267.5 183.2l-.8 19.1M276.6 181.2h130.4M276.6 197.8h130.4v28.2h-130.4zM302.8 197.8v28.2M380.7 197.8v28.2M142.4 215.7l.3 1.5 1 1.4 2.1 1.6 2.7 1.4 3.5 1.4 4.1 1.2 8.6 1.6 4.5 .4 4.8 .1 4.2-.2 3.3-.4 3-.7 2.4-1 1.6-1.2 .6-1.4M143.1 210.1l.2 1.3 1.2 1.6 1.9 1.5 2.8 1.5 3.5 1.3 3.6 1.1 8.8 1.7 5 .5 4.5 .1 4.3-.2 3.3-.5 3.3-.8 2.1-.9 1.5-1.1 .6-1.5"/>
<path d="M157 204.9l-6.1 .6-4.4 1.3-1.6 .9-.9 1-.4 1.1 .3 1.2 .9 1.4 1.4 1.1 2.2 1.4 2.7 1.2 6.5 2 7.9 1.4 7.9 .5 7-.3 2.9-.6 2.4-.7 1.8-.8 1.2-1.1 .6-1.1-.1-1.1-.6-1.3-1.3-1.2-1.7-1.2-2.3-1.2-5.8-2.1M209.1 212a3 3 0 0 1 3-1.3 3 3 0 0 1 2.4 2.1 5.2 5.2 0 0 1-4.9 6.4 3.5 3.5 0 0 1-1.9-5.2zM213 210.4a4.8 4.8 0 0 0-6.1 3.7 4.2 4.2 0 0 0 1.4 5.1M265 205.1a3 3 0 0 1 3-1.3 3 3 0 0 1 2.4 2.1 5.2 5.2 0 0 1-4.8 6.4 3.5 3.5 0 0 1-1.9-5.1zM266.2 200.3l.5 2 .6-1.9M269 203.5a4.7 4.7 0 0 0-6 3.5 4.2 4.2 0 0 0 1.3 5.4M276.6 204.8h130.4M276.6 211.9h130.4M276.6 218.9h130.4M151.8 230.4l1.2-1.5-.3 1.9M153 228.9l-12.3 28M177.2 226.5l28.6 31.2"/>
<path d="M178.9 227.6l-1.7-1.1 1 1.8"/>
<circle cx="227.7" cy="49.8" r="3.3"/>
<circle cx="27.7" cy="129.8" r="3.3"/>
<circle cx="67.7" cy="129.8" r="3.3"/>
<circle cx="17.7" cy="169.8" r="3.3"/>
<circle cx="267.7" cy="179.8" r="3.3"/>
<circle cx="27.7" cy="189.8" r="3.3"/>
<circle cx="227.7" cy="199.8" r="3.3"/>
<circle cx="87.7" cy="219.8" r="3.3"/>
<circle cx="138.8" cy="261" r="4.5"/>
<circle cx="208.8" cy="261" r="4.5"/>
</g>
<g font-size="7.2">
<text x="225.7" y="266.3">A3</text>
<text x="288.1" y="266.1">DASSAULT SYSTEMES</text>
<text x="223.8" y="281.3">1:1</text>
<text x="246" y="281.3">XXX</text>
<text x="368.5" y="281.3">1/2</text>
</g>
<text font-size="5.8" x="309.8" y="281.6">XXX</text>
<g font-size="5">
<text x="28.1" y="6.5" transform="rotate(-90 28.1 6.5)">H</text>
<text x="80.6" y="6.5" transform="rotate(-90 80.6 6.5)">G</text>
<text x="133.1" y="6.5" transform="rotate(-90 133.1 6.5)">F</text>
<text x="185.6" y="6.5" transform="rotate(-90 185.6 6.5)">E</text>
<text x="238.1" y="6.5" transform="rotate(-90 238.1 6.5)">D</text>
<text x="290.6" y="6.5" transform="rotate(-90 290.6 6.5)">C</text>
<text x="343.1" y="6.5" transform="rotate(-90 343.1 6.5)">B</text>
<text x="395.6" y="6.5" transform="rotate(-90 395.6 6.5)">A</text>
<text x="6.8" y="38.7" transform="rotate(-90 6.8 38.7)">4</text>
<text x="413.5" y="39">4</text>
<text x="226.1" y="51.6">8</text>
<text x="243" y="89.9">vue eclatée assemblage excentrique, roulement, insert</text>
<text x="62.4" y="104.5">Vue isométrique</text>
<text x="6.8" y="112.9" transform="rotate(-90 6.8 112.9)">3</text>
<text x="413.5" y="113.2">3</text>
<text x="277.6" y="116.1">Nomenclature de 5_ASS_Excitation</text>
<text x="277.6" y="123.1">Quantité</text>
<text x="303.8" y="123.1">Name</text>
<text x="381.7" y="123.1">Numéro</text>
<text x="26.1" y="131.6">6</text>
<text x="66.1" y="131.6">5</text>
<text x="277.6" y="130.2">1</text>
<text x="303.8" y="130.2">1012_V2_patin_billes.1</text>
<text x="381.7" y="130.2">1</text>
<text x="277.6" y="137.2">1</text>
<text x="303.8" y="137.2">53_coulisse.1</text>
<text x="381.7" y="137.2">2</text>
<text x="277.6" y="144.3">4</text>
<text x="303.8" y="144.3">1025_vis_chc_M6-12.1</text>
<text x="381.7" y="144.3">3</text>
<text x="277.6" y="151.3">4</text>
<text x="303.8" y="151.3">1044_ecrou_M6_barre.1</text>
<text x="381.7" y="151.3">4</text>
<text x="277.6" y="158.4">10</text>
<text x="303.8" y="158.4">1030_ vis_fhc_M3-6.1</text>
<text x="381.7" y="158.4">5</text>
<text x="277.6" y="165.4">1</text>
<text x="303.8" y="165.4">1029_ vis_chc_M6-10.1</text>
<text x="381.7" y="165.4">6</text>
<text x="16.1" y="171.6">2</text>
<text x="277.6" y="172.5">1</text>
<text x="303.8" y="172.5">51_ASS_Excentrique.1</text>
<text x="277.6" y="179.5">1</text>
<text x="303.8" y="179.5">55_support_moteur.1</text>
<text x="381.7" y="179.5">7</text>
<text x="266.1" y="181.6">3</text>
<text x="6.8" y="187.1" transform="rotate(-90 6.8 187.1)">2</text>
<text x="26.1" y="191.6">1</text>
<text x="277.6" y="186.5">1</text>
<text x="303.8" y="186.5">1012_37d-gearmotor-6-10-</text>
<text x="381.7" y="186.5">8</text>
<text x="413.5" y="187.4">2</text>
<text x="303.8" y="192.6">encoder.1</text>
<text x="226.1" y="201.6">7</text>
<text x="277.6" y="203.1">Quantité</text>
<text x="303.8" y="203.1">Name</text>
<text x="381.7" y="203.1">Numéro</text>
<text x="277.6" y="210.2">1</text>
<text x="303.8" y="210.2">1045_insert_M4.1</text>
<text x="381.7" y="210.2">9</text>
<text x="86.1" y="221.6">4</text>
<text x="277.6" y="217.2">1</text>
<text x="303.8" y="217.2">1013_roulement_2.1</text>
<text x="381.7" y="217.2">10</text>
<text x="277.6" y="224.3">1</text>
<text x="303.8" y="224.3">511_excentrique.1</text>
<text x="381.7" y="224.3">11</text>
<text x="274.9" y="243.8">Vue eclatée assemblage excitation</text>
<text x="6.8" y="261.3" transform="rotate(-90 6.8 261.3)">1</text>
<text x="135.8" y="262.8">11</text>
<text x="205.8" y="262.8">10</text>
<text x="413.5" y="261.6">1</text>
<text x="24.7" y="293.8">H</text>
<text x="77.2" y="293.8">G</text>
<text x="339.7" y="293.8">B</text>
<text x="392.2" y="293.8">A</text>
</g>
<g font-size="4.3">
<text x="232.1" y="233.5">JULES LB</text>
<text x="229.5" y="241">30/05/2023</text>
<text x="238.6" y="248.5">XXX</text>
<text x="238.6" y="256">XXX</text>
</g>
<g font-size="3.6">
<text x="386.4" y="231.6">I</text>
<text x="386.4" y="238.3">H</text>
<text x="386.4" y="245">G</text>
<text x="386.4" y="251.6">F</text>
<text x="386.4" y="258.3">E</text>
<text x="386.4" y="265">D</text>
<text x="386.4" y="271.6">C</text>
<text x="386.4" y="278.3">B</text>
<text x="386.4" y="285">A</text>
</g>
<g font-size="2.9">
<text x="399.1" y="231.4">_</text>
<text x="399.1" y="238">_</text>
<text x="399.1" y="244.7">_</text>
<text x="399.1" y="251.4">_</text>
<text x="399.1" y="258">_</text>
<text x="399.1" y="264.7">_</text>
<text x="399.1" y="271.4">_</text>
<text x="399.1" y="278">_</text>
<text x="399.1" y="284.7">_</text>
</g>
<g font-size="2.2">
<text x="221" y="229.1">DESIGNED BY:</text>
<text x="221" y="236.6">DATE:</text>
<text x="221" y="244.1">CHECKED BY:</text>
<text x="221" y="251.6">DATE:</text>
<text x="221" y="259.1">SIZE</text>
<text x="221" y="272.1">SCALE</text>
<text x="241" y="272.1">WEIGHT (kg)</text>
<text x="266" y="272.1">DRAWING NUMBER</text>
<text x="366" y="272.1">SHEET</text>
<text x="221" y="285.8">This drawing is our property; it can't be reproduced or communicated without our written agreement.</text>
</g>
</svg>
